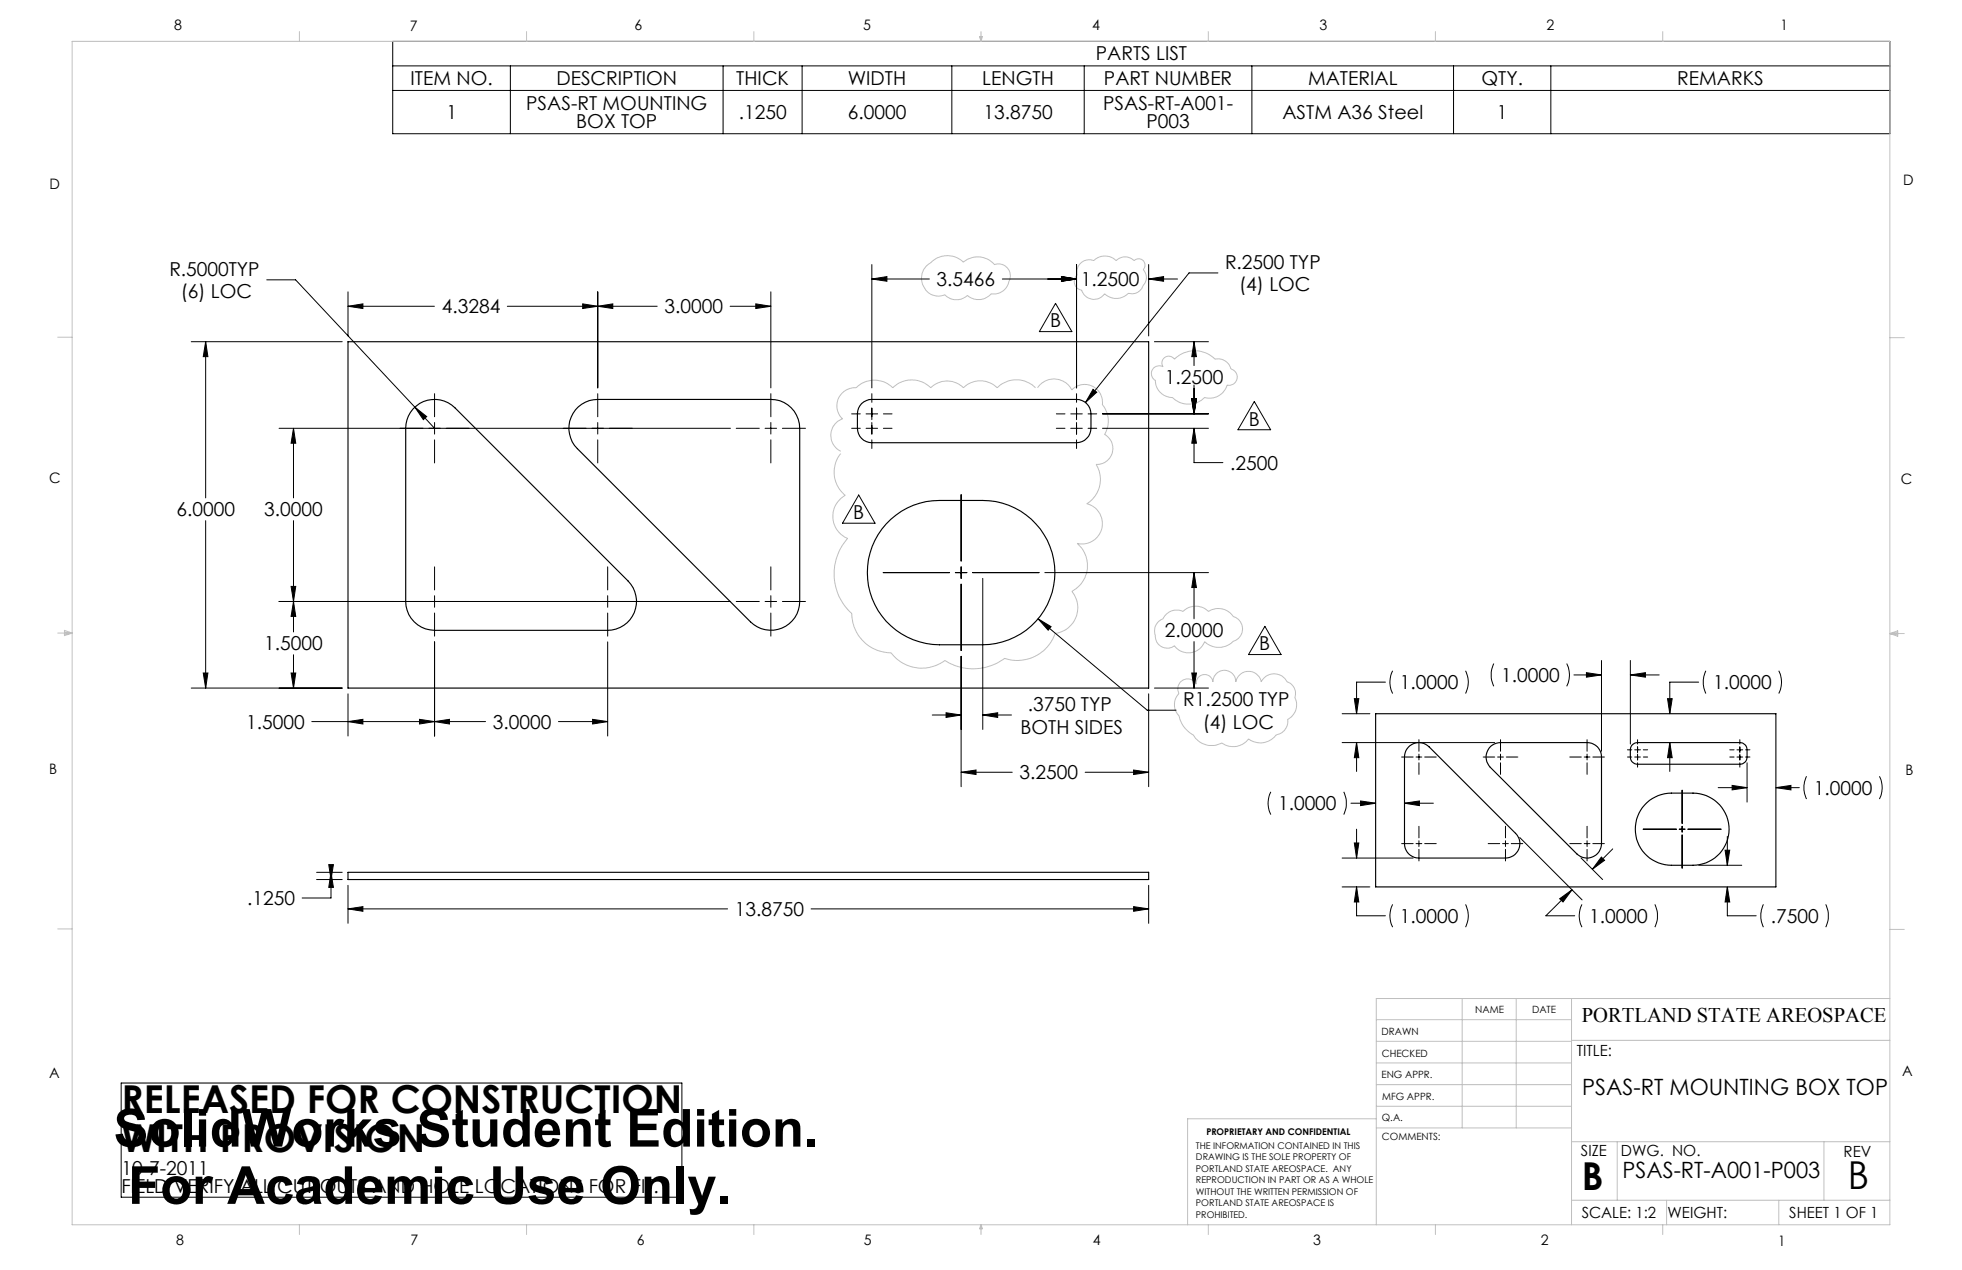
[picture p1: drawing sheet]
<svg xmlns="http://www.w3.org/2000/svg" width="432mm" height="279mm" viewBox="0 0 432 279" stroke-linecap="round" stroke-linejoin="round" font-family="sans-serif">
<g fill="none" stroke="#c0c0c0" stroke-width=".22">
<path d="M15.9 9.1h400v260.4h-400zM65.9 6.9v2.2M115.9 6.9v2.2M165.9 6.9v2.2M215.6 8h.6l-.3 1.1zM215.7 8l.2 1.1M215.9 6.9v2.2M216 8l-.1 1.1M265.9 6.9v2.2M315.9 6.9v2.2M365.9 6.9v2.2M203.9 58.5l.7-.5a5.2 5.2 0 0 1 7.4-.3 4.8 4.8 0 0 1 6.9 .5 2.68 2.68 0 0 1 2.9 .9 2.68 2.68 0 0 1 .2 3.1 3.4 3.4 0 0 1-3.8 2.4 3.7 3.7 0 0 1-5.3 .4 3.5 3.5 0 0 1-4.9-.2 3.8 3.8 0 0 1-4.5-1.2 3.8 3.8 0 0 1 .1-4.7z"/>
<path d="M237.7 58.1a2.74 2.74 0 0 1 3-.8 3.6 3.6 0 0 1 4.9 0 2.81 2.81 0 0 1 4 0 1.42 1.42 0 0 1 2 0 1.42 1.42 0 0 1 0 2 2.6 2.6 0 0 1-.1 3.7 2.56 2.56 0 0 1-3.1 1.5 3.7 3.7 0 0 1-5.3 .1 2.82 2.82 0 0 1-2.8 1.2 2.82 2.82 0 0 1-2.2-2 1.91 1.91 0 0 1-1.6-1.3 1.91 1.91 0 0 1 .6-2 2.64 2.64 0 0 1 .6-2.4zM12.7 74.2h3.2M415.9 74.3h3.2M227.9 85.3a6 6 0 0 0-8.4 0 5.3 5.3 0 0 0-7.5 0 5.1 5.1 0 0 0-7.2 0 5.9 5.9 0 0 0-8.3 0 5.7 5.7 0 0 0-8.1 0 4 4 0 0 0-3.9 2.4 4 4 0 0 0 .9 4.4 3.9 3.9 0 0 0-2.6 3.5 3.9 3.9 0 0 0 2.2 3.7M228.4 85.3a4.4 4.4 0 0 1 7.5 .5 3.9 3.9 0 0 1 4.5-.8 3.9 3.9 0 0 1 2.2 4 5.6 5.6 0 0 1 .5 6.6 3.5 3.5 0 0 1 1.7 4 3.5 3.5 0 0 1-3.6 2.6 6.3 6.3 0 0 1-2 8.6 4.5 4.5 0 0 1 3.3 5.4 4.5 4.5 0 0 1-5.4 3.4 6.4 6.4 0 0 1-1.2 10.5 5.7 5.7 0 0 1-3.7 9.2 8.8 8.8 0 0 1-11.1 5.6 11.6 11.6 0 0 1-13.1 .4 8.5 8.5 0 0 1-11.9-1.7 8.7 8.7 0 0 1-8.6-8.6 11.7 11.7 0 0 1-1-16.5 5.3 5.3 0 0 1-3.2-4.6 5.3 5.3 0 0 1 2.7-4.9 6.5 6.5 0 0 1-1-9.2M253.9 81l.5-.4 .7-.1 .9 .2a1.5 1.5 0 0 1 .4-2.1 1.5 1.5 0 0 1 2.1 .4 6.3 6.3 0 0 1 8.9 0 2.91 2.91 0 0 1 3.5 2.2 1.81 1.81 0 0 1 1.4 2.2 1.81 1.81 0 0 1-2.2 1.3 4 4 0 0 1-5 2.8 5.1 5.1 0 0 1-7.1 0 3.8 3.8 0 0 1-3.7-3.8 1.73 1.73 0 0 1-.4-2.7zM12.7 139.3h3.2M14.2 139.1l1.7 .2M14.2 138.7l1.7 .6-1.7 .5zM15.9 139.3l-1.7 .3M254.7 137l.4-.4a2.17 2.17 0 0 0 1.4-1.3 3.2 3.2 0 0 1 3.8-.8 4 4 0 0 1 5.7 0 4 4 0 0 1 5.4 1.1 2.83 2.83 0 0 1 2.1 2.8 2.83 2.83 0 0 1-2.1 2.7 4.5 4.5 0 0 1-6.3 .1 3.8 3.8 0 0 1-6.6 .9 2.63 2.63 0 0 1-2.8 .2 2.63 2.63 0 0 1-1.4-2.5l-.2-.7a2.76 2.76 0 0 1 .6-2.1zM415.9 139.4h3.2"/>
<path d="M415.9 139.4l1.8-.6v1.2zM415.9 139.4l1.8 .3M417.7 139.2l-1.8 .2M259.8 150a2.21 2.21 0 0 1 3.5 .5 1.83 1.83 0 0 1 1.6-2.1 1.83 1.83 0 0 1 2 1.6 2.52 2.52 0 0 1 2.6-2.5 2.52 2.52 0 0 1 2.5 2.5 2.84 2.84 0 0 1 2.8-2.3 2.84 2.84 0 0 1 2.8 2.3 3.2 3.2 0 0 1 2.8-1.8 3.2 3.2 0 0 1 2.8 1.8 2.69 2.69 0 0 1 1.8 3.5 3.5 3.5 0 0 1-1.6 4.8 3.1 3.1 0 0 1-2.5 3.4 4.3 4.3 0 0 1-6.1 .9 4.2 4.2 0 0 1-5.9 .8 4.6 4.6 0 0 1-6.3-1.7l-.9-.6a6.1 6.1 0 0 1-2.2-3.7 3.5 3.5 0 0 1 0-4.8l-.2-.4a2.22 2.22 0 0 1 .5-2.2zM12.7 204.4h3.2M321.8 219.7v28.4M333.7 219.7v28.4M345.9 219.7v49.8M415.9 204.5h3.2M415.9 219.7h-113v49.8M302.9 233.9h43M302.9 229.1h43"/>
<path d="M302.9 224.3h43M302.9 238.6h43M345.9 228.9h70M302.9 248.1h43M302.9 243.4h43M302.9 246.1h-41.5v23.4M345.9 251.2h70M355.9 251.2v12.9M401.4 251.2v12.9M65.9 269.5v2.1M115.9 269.5v2.1M165.9 269.5v2.1"/>
<path d="M215.9 269.5v2.1M215.9 269.5l.3 .8h-.6zM265.9 269.5v2.1M315.9 269.5v2.1M345.9 264.1h70M365.9 269.5v2.1M366.8 264.1v5.4M391.5 264.1v5.4"/>
</g>
<g fill="none" stroke="#000" stroke-width=".22">
<path d="M86.4 9.1h329.5v20.3h-329.5zM86.4 14.5h329.5M86.4 19.9h329.5M112.3 14.5v14.9M159.1 14.5v14.9M176.5 14.5v14.9M209.5 14.5v14.9M238.6 14.5v14.9M275.5 14.5v14.9M319.9 14.5v14.9M341.3 14.5v14.9M191.9 58.2v27.1"/>
<path d="M236.9 58.2v27.1M252.8 58.2v15.7M42.1 75.2h33.2M45.3 75.2l.5 3.3h-1.1zM45.3 75.2v34.3M58.7 61.6h6.4l26.2 28M76.6 67.4l3.3-.5v1zM76.6 64.2v9.7M76.6 67.4h19M111.7 67.4h32.9M128.2 66.9l3.4 .5-3.4 .5zM131.6 67.4l3.3-.5v1z"/>
<path d="M131.6 64.2v21.1M160.7 67.4h9M166.3 66.9l3.4 .5-3.4 .5zM169.7 64.2v21.1M191.9 61.4l3.3-.5v1zM191.9 61.4h12.6M220.6 61.4h16.3M232.3 66.7l3.6 6.3h-7.2zM233.6 60.9l3.3 .5-3.3 .5zM252.8 61.4l3.3-.5v1zM252.8 61.4h6.4M254.1 75.2h11.9"/>
<path d="M262.8 75.2l.5 3.3h-1zM262.8 75.2v5.2M268 60h-6.3l-22.8 28.5M61.4 94.2h99.4M64.6 94.2l.5 3.3h-1zM64.6 94.2v15.3M91.3 89.6l2.6 2.1-.7 .6zM91.3 89.6l4.3 4.6M95.6 86.6v5.1M95.6 93v2.5M95.6 96.8v5M131.6 86.6v5.1"/>
<path d="M131.6 93v2.5M131.6 96.8v5M162 94.2h5.1M168.4 94.2h2.5M169.7 86.6v5.1M169.7 93v2.5M169.7 96.8v5M172.2 94.2h5.1M187.4 94.2h1.9M187.4 91.1h1.9M190.6 94.2h2.5M190.6 91.1h2.5"/>
<path d="M191.9 86.6v1.9M191.9 89.8v2.5M191.9 93v2.5M191.9 96.8v1.9M194.4 94.2h1.9M194.4 91.1h1.9M232.5 94.2h1.9M232.5 91.1h1.9M235.7 94.2h2.5M235.7 91.1h2.5M236.9 86.6v1.9M236.9 89.8v2.5"/>
<path d="M236.9 93v2.5M236.9 96.8v1.9M239.5 94.2h1.9M239.5 91.1h1.9M240.6 85.7l.8 .6-2.5 2.2zM242.6 94.2h23.4M242.6 91.1h23.4M262.3 87.7h1l-.5 3.4zM262.8 94.2l.5 3.3h-1zM262.8 94.2v7.6h6.3M262.8 84.7v6.4M276 88.3l3.6 6.2h-7.1z"/>
<path d="M45.3 114.5v36.9M64.6 114.5v24.5M189 108.9l3.6 6.2h-7.2zM211.5 108.8v14.6M61.4 132.3h99.4M64.1 129h1l-.5 3.3zM64.6 132.3l.5 3.3h-1zM95.6 124.7v5.1M95.6 131.1v2.5M95.6 134.9v5M133.7 124.7v5.1M133.7 131.1v2.5"/>
<path d="M133.7 134.9v5M162 132.3h5.1M168.4 132.3h2.5M169.7 124.7v5.1M169.7 131.1v2.5M169.7 134.9v5M172.2 132.3h5.1M194.4 126h14.6M210.3 126h2.5M211.5 124.7v2.5M211.5 128.5v14.6M214.1 126h14.6"/>
<path d="M216.3 127.2v33.3M228.5 136.1l2.8 1.8-.6 .7zM228.5 136.1l24 20.1h6.3M229.9 126h36.1M262.8 126l.5 3.3h-1zM262.8 126v10.1M278.4 137.8l3.5 6.2h-7.1zM42.1 151.4h33.2M44.7 148.1h1.1l-.5 3.3zM64.1 148.1h1l-.5 3.3zM64.6 144v7.4M68.6 158.8h38.3"/>
<path d="M76.6 158.8l3.3-.5v1zM76.6 152.6v9.3M92.3 158.3l3.3 .5-3.3 .5zM95.6 158.8l3.3-.5v1zM95.6 141.2v20.7M122.9 158.8h10.8M130.4 158.3l3.3 .5-3.3 .5zM133.7 141.2v20.7M205.2 157.3h6.3M208.2 156.8l3.3 .5-3.3 .5zM211.5 144.4v28.7M216.3 157.3l3.3-.5v1z"/>
<path d="M216.3 157.3h6.3M252.8 152.6v20.5M254.1 151.4h11.9M262.3 148.1h1l-.5 3.3zM262.8 141.1v10.3M295.4 157h6.1M298.1 153.7h.9l-.4 3.3zM304.9 150.1h-6.3v6.9M306.5 147.6l-.1 .3a5.5 5.5 0 0 0 .1 4.7M322.5 147.6l.2 .3a5.5 5.5 0 0 1-.2 4.7M328.8 146a5.8 5.8 0 0 0 0 5M344.8 146l.1 .3a5.5 5.5 0 0 1-.1 4.7"/>
<path d="M346.4 148.5h6.1M349.1 148l3.4 .5-3.4 .5zM352.5 145.3v20M358.8 148.5l3.3-.5v1zM358.8 145.3v18.4M358.8 148.5h6.4M367 153.7h1l-.5 3.3zM373.8 150.1h-6.3v6.9M375.4 147.6a5.8 5.8 0 0 0 0 5M391.5 147.6l.1 .3a5.5 5.5 0 0 1-.1 4.7M211.5 169.9l3.3-.5v1zM211.5 169.9h11.3"/>
<path d="M238.8 169.9h14M249.5 169.4l3.3 .5-3.3 .5zM279.7 174.2l-.2 .3a5.5 5.5 0 0 0 .2 4.7M295.4 163.4h33.6M295.7 174.2a5.8 5.8 0 0 1 0 5M297.3 176.7h5.5M298.6 163.4l.4 3.3h-.9zM298.6 163.4v6.3M299.4 176.2l3.4 .5-3.4 .5zM308.5 166.5h2.5M309.1 176.7l3.3-.5v1zM309.1 176.7h6.4"/>
<path d="M311.6 166.5h1.3M312.3 162.7v2.6M312.3 165.9v1.3M312.3 167.8v2.6M313.5 166.5h2.6M326.4 166.5h2.6M329.6 166.5h1.3M330.2 162.7v2.6M330.2 165.9v1.3M330.2 167.8v2.6M331.5 166.5h2.5M345.5 166.5h2.5"/>
<path d="M348.7 166.5h1.2M349.3 162.7v2.6M349.3 165.9v1.3M349.3 167.8v2.6M350.6 166.5h2.5M358.2 166.5h.9M358.2 165h.9M359.8 166.5h1.2M359.8 165h1.2M360.4 162.7v1M360.4 164.3v1.3M360.4 165.9v1.3"/>
<path d="M360.4 167.8v1M361.7 166.5h.9M361.7 165h.9M367.5 163.4l.5 3.3h-1zM367.5 163.4v6.3M370.2 173.8v7.4M378.1 173.3h6.4M380.7 166.5h.9M380.7 165h.9M381.2 172.8l3.3 .5-3.3 .5zM382.3 166.5h1.2M382.3 165h1.2"/>
<path d="M382.9 162.7v1M382.9 164.3v1.3M382.9 165.9v1.3M382.9 167.8v1M384.2 166.5h.9M384.2 165h.9M384.5 167.8v8.7M390.8 173.3l3.4-.5v1zM390.8 173.3h5.2M397.6 170.8a5.8 5.8 0 0 0 0 5M413.6 170.8l.2 .3a5.5 5.5 0 0 1-.2 4.7M69.7 191.9h5.6"/>
<path d="M69.7 193.5h5.6M72.4 190.2h1l-.6 3.3zM72.8 191.9l.6 3.3h-1zM72.8 191.9v5.7h-6.3M76.6 200l3.3-.5v1zM76.6 194.8v8.3M76.6 200h83.5M178.5 200h74.3M249.5 199.5l3.3 .5-3.3 .5zM252.8 194.8v8.3M295.4 195.1h6.1M295.4 188.8h15.6"/>
<path d="M298.1 185.5h.9l-.4 3.3zM298.6 195.1l.4 3.3h-.9zM298.6 195.1v6.4h6.3M298.6 182.4v6.4M306.5 199l-.1 .3a5.5 5.5 0 0 0 .1 4.7M308.5 185.6h2.5M311.6 185.6h1.3M312.3 181.8v2.5M312.3 185v1.2M312.3 186.9v2.5M313.5 185.6h2.6M322.5 199l.2 .3a5.5 5.5 0 0 1-.2 4.7"/>
<path d="M327.5 185.6h2.6M330.7 185.6h1.3M331.3 181.8v2.5M331.3 185v1.2M331.3 186.9v2.5M332.6 185.6h2.5M334.5 184.3l13.7 13.7M343.3 197.7l2.7-1.9-2 2.6zM345.5 185.6h2.5M346 195.8l-5.8 5.7h6.4M347.9 188.7l4.8 4.8M348.2 199l-.2 .3a5.5 5.5 0 0 0 .2 4.7"/>
<path d="M348.7 185.6h1.2M349.3 181.8v2.5M349.3 185v1.2M349.3 186.9v2.5M350.6 185.6h2.5M352.4 188.6l.7 .7-2.7 1.9zM354.9 186.8l-4.5 4.4M361.6 182.4h7.3M364.2 199a5.8 5.8 0 0 1 0 5M369.6 182.4h1.2M370.2 181.8v1.3M370.2 183.7v7.3"/>
<path d="M371.5 182.4h7.3M373.9 190.4h9.4M379.7 187h1l-.5 3.4zM380.2 195.1l.5 3.3h-1zM380.2 195.1v6.4h6.3M380.2 184v6.4M388.1 199a5.8 5.8 0 0 0 0 5M401.8 199a5.8 5.8 0 0 1 0 5M26.7 238.3h123.4v25.1h-123.4z"/>
</g>
<path d="M44.7 148.1h1.1l-.5 3.3zM45.3 75.2l.5 3.3h-1.1zM64.6 94.2l.5 3.3h-1zM64.1 129h1l-.5 3.3zM95.6 158.8l3.3-.5v1zM130.4 158.3l3.3 .5-3.3 .5zM92.3 158.3l3.3 .5-3.3 .5zM76.6 158.8l3.3-.5v1zM131.6 67.4l3.3-.5v1zM166.3 66.9l3.4 .5-3.4 .5zM76.6 67.4l3.3-.5v1zM128.2 66.9l3.4 .5-3.4 .5zM216.3 157.3l3.3-.5v1zM208.2 156.8l3.3 .5-3.3 .5zM64.6 132.3l.5 3.3h-1zM64.1 148.1h1l-.5 3.3zM262.3 87.7h1l-.5 3.4zM262.8 94.2l.5 3.3h-1zM262.8 75.2l.5 3.3h-1zM262.3 87.7h1l-.5 3.4zM233.6 60.9l3.3 .5-3.3 .5zM191.9 61.4l3.3-.5v1zM252.8 61.4l3.3-.5v1zM233.6 60.9l3.3 .5-3.3 .5zM262.8 126l.5 3.3h-1zM262.3 148.1h1l-.5 3.3zM249.5 169.4l3.3 .5-3.3 .5zM211.5 169.9l3.3-.5v1zM228.5 136.1l2.2 2.5 .6-.7zM240.6 85.7l-1.7 2.8 2.5-2.2zM91.3 89.6l1.9 2.7 .7-.6zM72.8 191.9l.6 3.3h-1zM72.4 190.2h1l-.6 3.3zM76.6 200l3.3-.5v1zM249.5 199.5l3.3 .5-3.3 .5zM298.6 195.1l.4 3.3h-.9zM298.1 185.5h.9l-.4 3.3zM309.1 176.7l3.3-.5v1zM299.4 176.2l3.4 .5-3.4 .5zM298.6 163.4l.4 3.3h-.9zM298.1 153.7h.9l-.4 3.3zM352.4 188.6l.7 .7-2.7 1.9zM343.3 197.7l2.7-1.9-2 2.6zM367 153.7h1l-.5 3.3zM367.5 163.4l.5 3.3h-1zM390.8 173.3l3.4-.5v1zM381.2 172.8l3.3 .5-3.3 .5zM358.8 148.5l3.3-.5v1zM349.1 148l3.4 .5-3.4 .5zM380.2 195.1l.5 3.3h-1zM379.7 187h1l-.5 3.4z" fill="#000"/>
<path d="M76.6 75.2h176.2v76.2h-176.2zM90.9 90a6.4 6.4 0 0 1 9.2-.3l38.1 38.1a6.4 6.4 0 0 1 1.4 6.9 6.4 6.4 0 0 1-5.9 4h-38.1a6.4 6.4 0 0 1-6.3-6.4v-38.1a6.5 6.5 0 0 1 1.6-4.2zM127.3 89.5a6.4 6.4 0 0 1 4.3-1.6h38.1a6.3 6.3 0 0 1 6.3 6.3v38.1a6.3 6.3 0 0 1-3.9 5.9 6.3 6.3 0 0 1-6.9-1.4l-38.1-38.1a6.3 6.3 0 0 1 .2-9.2zM189.6 88.8a3.4 3.4 0 0 1 2.3-.9h45a3.2 3.2 0 0 1 3.2 3.2v3.1a3.3 3.3 0 0 1-3.2 3.2h-45a3.2 3.2 0 0 1-3.2-3.2v-3.1a3.3 3.3 0 0 1 .9-2.3zM195 115.3a15.8 15.8 0 0 1 11.8-5.2h9.5a15.9 15.9 0 0 1 15.9 15.9 15.9 15.9 0 0 1-15.9 15.9h-9.5a15.9 15.9 0 0 1-14.6-9.5 15.9 15.9 0 0 1 2.8-17.1zM302.8 157h88v38.1h-88zM309.9 164.4a3.1 3.1 0 0 1 4.6-.1l19.1 19a3.2 3.2 0 0 1 .7 3.5 3.2 3.2 0 0 1-3 2h-19a3.1 3.1 0 0 1-3.2-3.2v-19.1l.3-1.3zM328.1 164.2l1.2-.7 .9-.1h19.1a3.1 3.1 0 0 1 3.2 3.1v19.1a3.2 3.2 0 0 1-2 2.9 3.2 3.2 0 0 1-3.5-.6l-19-19.1a3.2 3.2 0 0 1 .1-4.6zM359.3 163.8l.5-.3 .6-.1h22.5a1.57 1.57 0 0 1 1.6 1.6v1.5a1.57 1.57 0 0 1-1.6 1.6h-22.5a1.57 1.57 0 0 1-1.6-1.6v-1.9zM362 177.1a8.2 8.2 0 0 1 5.8-2.6h4.8a7.9 7.9 0 0 1 7.9 7.9 7.9 7.9 0 0 1-7.9 8h-4.8a7.9 7.9 0 0 1-7.2-4.8 7.9 7.9 0 0 1 1.4-8.5zM76.6 191.9h176.2v1.6h-176.2z" fill="none" stroke="#000" stroke-width=".25"/>
<g font-size="11.5">
<text x="25" y="252.3">SolidWorks Student Edition.</text>
<text x="28.2" y="264.9">For Academic Use Only.</text>
</g>
<g font-size="8.5">
<text x="26.7" y="244.9">RELEASED FOR CONSTRUCTION</text>
<text x="26.7" y="253.4">WITH PROVISION</text>
<text x="348.1" y="261.8">B</text>
<text x="406.7" y="261.6">B</text>
</g>
<g font-size="4.9">
<text x="348.2" y="241">PSAS-RT MOUNTING BOX TOP</text>
<text x="357.1" y="259.2">PSAS-RT-A001-P003</text>
</g>
<text font-size="4.6" x="348.1" y="224.8">PORTLAND STATE AREOSPACE</text>
<g font-size="4.2">
<text x="241.2" y="13.3">PARTS LIST</text>
<text x="90.4" y="18.7">ITEM NO.</text>
<text x="122.5" y="18.7">DESCRIPTION</text>
<text x="162.1" y="18.7">THICK</text>
<text x="186.6" y="18.7">WIDTH</text>
<text x="216.2" y="18.7">LENGTH</text>
<text x="243" y="18.7">PART NUMBER</text>
<text x="287.9" y="18.7">MATERIAL</text>
<text x="326" y="18.7">QTY.</text>
<text x="369.1" y="18.7">REMARKS</text>
<text x="98.2" y="26.1">1</text>
<text x="115.8" y="24.1">PSAS-RT MOUNTING</text>
<text x="126.8" y="28.2">BOX TOP</text>
<text x="162.6" y="26.1">.1250</text>
<text x="186.6" y="26.1">6.0000</text>
<text x="216.4" y="26.1">13.8750</text>
<text x="242.8" y="24.1">PSAS-RT-A001-</text>
<text x="252.3" y="28.2">P003</text>
<text x="282.2" y="26.1">ASTM A36 Steel</text>
<text x="329.5" y="26.1">1</text>
<text x="269.6" y="59.1">R.2500 TYP</text>
<text x="37.3" y="60.6">R.5000TYP</text>
<text x="39.8" y="65.6">(6) LOC</text>
<text x="206.1" y="62.9">3.5466</text>
<text x="237.9" y="62.9">1.2500</text>
<text x="272.7" y="64.1">(4) LOC</text>
<text x="97.2" y="68.9">4.3284</text>
<text x="146.2" y="68.9">3.0000</text>
<text x="231.1" y="72">B</text>
<text x="256.4" y="84.5">1.2500</text>
<text x="274.8" y="93.6">B</text>
<text x="270.7" y="103.3">.2500</text>
<text x="38.8" y="113.6">6.0000</text>
<text x="58.2" y="113.6">3.0000</text>
<text x="187.8" y="114.2">B</text>
<text x="58.2" y="143.1">1.5000</text>
<text x="256.4" y="140.2">2.0000</text>
<text x="277.2" y="143.1">B</text>
<text x="260.4" y="155.3">R1.2500 TYP</text>
<text x="308.1" y="151.6">1.0000</text>
<text x="330.4" y="150.1">1.0000</text>
<text x="377" y="151.6">1.0000</text>
<text x="54.2" y="160.3">1.5000</text>
<text x="108.5" y="160.3">3.0000</text>
<text x="224.6" y="161.4">BOTH SIDES</text>
<text x="226.2" y="156.4">.3750 TYP</text>
<text x="264.7" y="160.3">(4) LOC</text>
<text x="224.4" y="171.5">3.2500</text>
<text x="281.3" y="178.3">1.0000</text>
<text x="399.2" y="174.9">1.0000</text>
<text x="54.4" y="199.1">.1250</text>
<text x="161.7" y="201.5">13.8750</text>
<text x="308.1" y="203.1">1.0000</text>
<text x="349.7" y="203">1.0000</text>
<text x="389.7" y="203">.7500</text>
<text x="26.7" y="258.4">10-7-2011</text>
<text x="26.7" y="262.5">FIELD VERIFY ALL CUT-OUTS AND HOLE LOCATIONS FOR FIT.</text>
</g>
<g font-size="3.4">
<text x="347.1" y="232.3">TITLE:</text>
<text x="347.9" y="254.3">SIZE</text>
<text x="356.7" y="254.4">DWG. NO.</text>
<text x="405.7" y="254.5">REV</text>
<text x="348.1" y="267.9">SCALE: 1:2</text>
<text x="367" y="268">WEIGHT:</text>
<text x="393.8" y="267.9">SHEET 1 OF 1</text>
</g>
<g font-size="3.2">
<text x="38.3" y="6.7">8</text>
<text x="90.2" y="6.7">7</text>
<text x="139.7" y="6.5">6</text>
<text x="190" y="6.5">5</text>
<text x="240.4" y="6.5">4</text>
<text x="290.4" y="6.7">3</text>
<text x="340.4" y="6.5">2</text>
<text x="391.9" y="6.7">1</text>
<text x="10.9" y="41.6">D</text>
<text x="418.9" y="40.7">D</text>
<text x="10.9" y="106.3">C</text>
<text x="418.4" y="106.4">C</text>
<text x="10.8" y="170.2">B</text>
<text x="419.4" y="170.6">B</text>
<text x="10.8" y="237.2">A</text>
<text x="418.6" y="236.8">A</text>
<text x="38.8" y="273.8">8</text>
<text x="90.4" y="273.8">7</text>
<text x="140.2" y="273.8">6</text>
<text x="190.1" y="273.9">5</text>
<text x="240.5" y="273.8">4</text>
<text x="289" y="273.9">3</text>
<text x="339.1" y="273.8">2</text>
<text x="391.4" y="274.1">1</text>
</g>
<g font-size="2.2">
<text x="304.1" y="227.7">DRAWN</text>
<text x="324.7" y="222.9">NAME</text>
<text x="337.2" y="222.9">DATE</text>
<text x="304.1" y="232.6">CHECKED</text>
<text x="304" y="237.2">ENG APPR.</text>
<text x="304.2" y="241.9">MFG APPR.</text>
<text x="304.1" y="246.7">Q.A.</text>
<text x="304.1" y="250.9">COMMENTS:</text>
</g>
<g font-size="2">
<text x="265.5" y="249.6">PROPRIETARY AND CONFIDENTIAL</text>
<text x="263.2" y="252.8">THE INFORMATION CONTAINED IN THIS</text>
<text x="263.2" y="255.3">DRAWING IS THE SOLE PROPERTY OF</text>
<text x="263.2" y="257.8">PORTLAND STATE AREOSPACE. ANY</text>
<text x="263.2" y="260.4">REPRODUCTION IN PART OR AS A WHOLE</text>
<text x="263.2" y="262.9">WITHOUT THE WRITTEN PERMISSION OF</text>
<text x="263.2" y="265.4">PORTLAND STATE AREOSPACE IS</text>
<text x="263.2" y="267.9">PROHIBITED.</text>
</g>
</svg>
